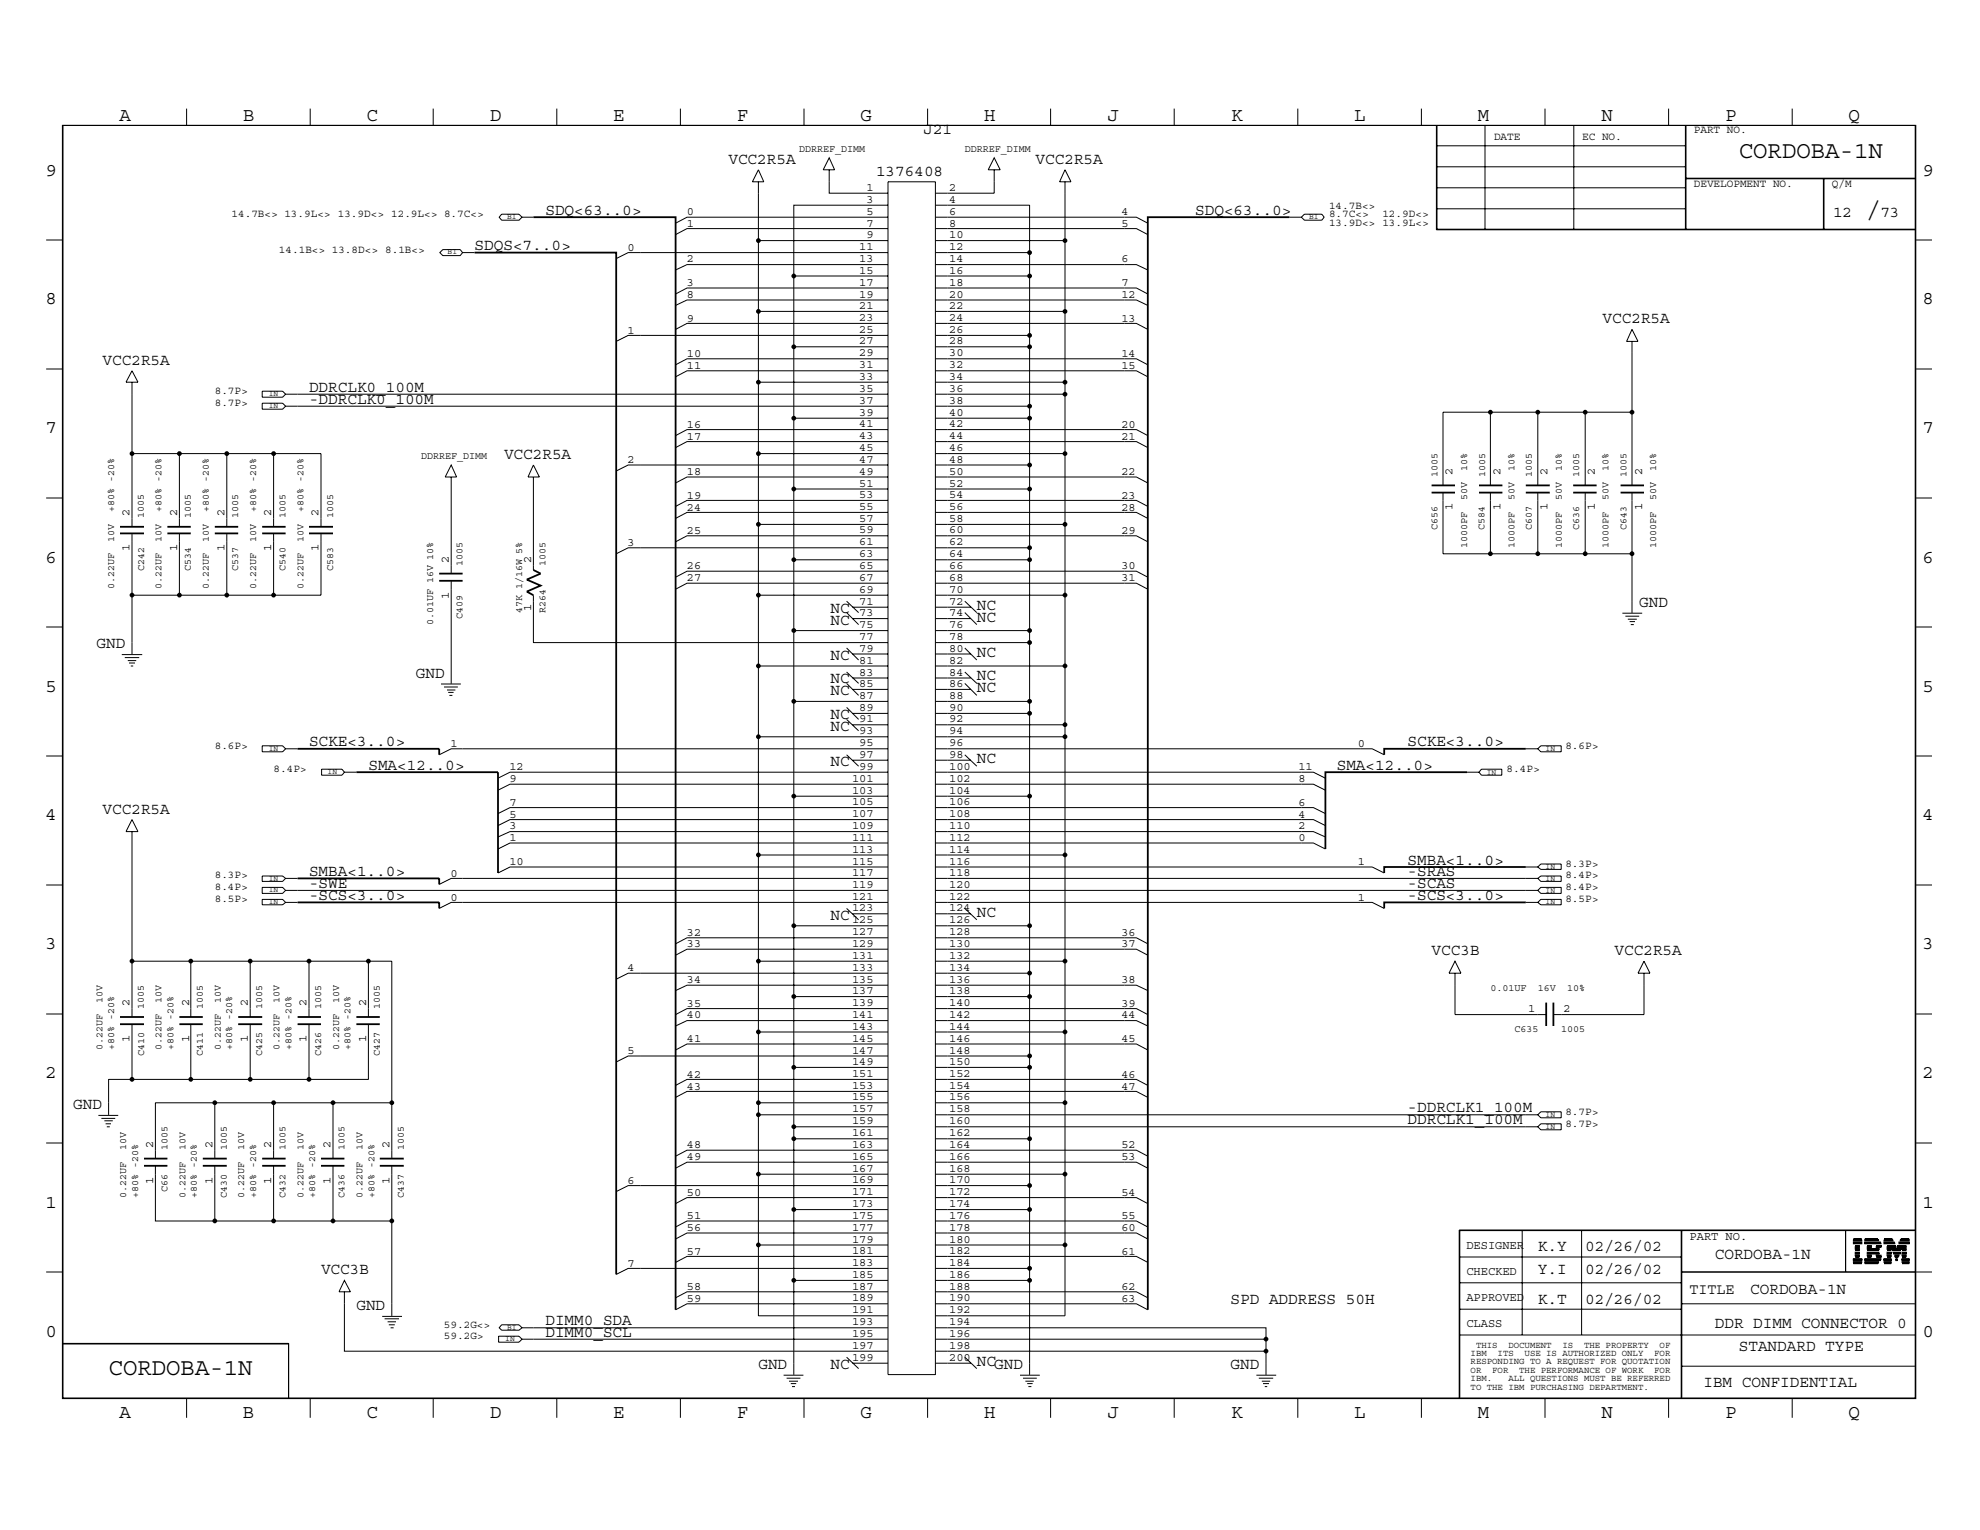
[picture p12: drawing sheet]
<svg xmlns="http://www.w3.org/2000/svg" width="279mm" height="216mm" viewBox="0 0 279 216" stroke-linecap="round" stroke-linejoin="round" font-family="sans-serif">
<g fill="none" stroke="#000" stroke-width=".25">
<path d="M67 35.6h20v144.2M75.3 30.6h20v154.2M181.9 30.6h-19.9v154.2M16.9 75.3h3.4M16.9 74.3h3.4M23.6 75.3h3.3M23.6 74.3h3.3M30.3 75.3h3.3M30.3 74.3h3.3M37 75.3h3.3M37 74.3h3.3M43.6 75.3h3.4"/>
<path d="M43.6 74.3h3.4M202 69.5h3.3M202 68.5h3.3M208.7 69.5h3.3M208.7 68.5h3.3M215.3 69.5h3.4M215.3 68.5h3.4M222 69.5h3.3M222 68.5h3.3M228.7 69.5h3.3M228.7 68.5h3.3M62 82h3.3"/>
<path d="M62 80.9h3.3M75.3 80.4l1 .5-2 .9 2 .8-2 .9 1 .5M42 105.7h20v.8M50.3 109h20v14.2M207 109h-20v10.8M215.3 105.7h-20v.8M42 124h20v.8M42 127.3h20v.9M215.3 122.3h-20v.9M215.3 127.3h-20v.9M16.9 144.5h3.4M16.9 143.5h3.4"/>
<path d="M25.3 144.5h3.3M25.3 143.5h3.3M33.6 144.5h3.4M33.6 143.5h3.4M42 144.5h3.3M42 143.5h3.3M50.3 144.5h3.3M50.3 143.5h3.3M218.2 141.5v3.3M219.2 141.5v3.3M20.3 164.5h3.3M20.3 163.5h3.3"/>
<path d="M28.6 164.5h3.4M28.6 163.5h3.4M37 164.5h3.3M37 163.5h3.3M45.3 164.5h3.3M45.3 163.5h3.3M53.6 164.5h3.4M53.6 163.5h3.4"/>
</g>
<g fill="none" stroke="#000" stroke-width=".14">
<path d="M8.8 17.7h261.5v179.7h-261.5zM8.9 17.7h261.4v179.6h-261.4zM26.3 15.3v2.4M43.8 15.3v2.4M61.1 15.3v2.4M78.6 15.3v2.4M96 15.3v2.4M113.5 15.3v2.4M130.9 15.3v2.4M148.3 15.3v2.4M165.7 15.3v2.4M183.1 15.3v2.4"/>
<path d="M200.6 15.3v2.4M202.7 17.7v14.7h67.6M202.8 17.7v14.7M209.5 17.7v14.7M218 15.3v2.4M222.1 17.7v14.7M235.5 15.3v2.4M237.8 17.7v14.7M237.9 17.7v14.7M252.9 15.3v2.4M6.5 33.9h2.3M62.5 35.2h2.4l.4 .4-.4 .5h-2.4l-.4-.5z"/>
<path d="M65.3 35.6h1.7M70.8 30.2h2.4l.5 .4-.5 .5h-2.4l-.4-.5zM73.7 30.6h1.6M107 24l.8 1.7h-1.6zM107 34h18.3M107 25.7v48.3M112 38.9h13.3M117 22.3l.8 1.7h-1.6zM117 24v3.3h8.3M125.3 35.6h-36.7l-1.6 .9M125.3 37.3h-28.4l-1.6 .8M125.3 30.6h-28.4l-1.6 .9"/>
<path d="M125.3 32.3h-28.4l-1.6 .8M125.3 29h-13.3v19.9M125.3 25.7h6.7v168.3h-6.7zM132 32.3h28.4l1.6 .8M132 30.6h28.4l1.6 .9M132 37.3h28.4l1.6 .8M132 29h13.3v165M132 34h18.3M132 35.6h13.3M132 38.9h13.3M140.3 22.3l.8 1.7h-1.7zM140.3 24v3.3h-8.3"/>
<path d="M150.3 24l.8 1.7h-1.6zM150.3 25.7v160h-18.3M181.9 30.6h1.7M183.6 30.6l.5-.4h2.4l.4 .4-.4 .5h-2.4zM202.7 32.3h67.6M202.7 26.5h35.1M202.7 23.5h35.1M202.7 20.6h35.1M202.8 29.5h35M237.8 25.2h32.5M237.8 25.1h32.5M257.3 25.2v7.2"/>
<path d="M257.4 25.2v7.2M270.3 33.9h2.3M6.5 52.1h2.3M18.6 53.9v20.4M18.6 52.3l.9 1.6h-1.7zM37 56.9h2.9l.4 .4-.4 .4h-2.9zM37 55.2h2.9l.4 .4-.4 .4h-2.9zM40.3 55.6h85M40.3 57.3h85M107 53.9h18.3M107 43.9h18.3M112 48.9v145.1"/>
<path d="M112 48.9h13.3M112 59h13.3M125.3 47.3h-36.7l-1.6 .9M125.3 52.3h-28.4l-1.6 .9M125.3 50.6h-28.4l-1.6 .9M125.3 45.6h-28.4l-1.6 .9M125.3 42.3h-28.4l-1.6 .8M125.3 40.6h-28.4l-1.6 .9M132 52.3h28.4l1.6 .9M132 50.6h28.4l1.6 .9M132 45.6h28.4l1.6 .9M132 40.6h28.4l1.6 .9"/>
<path d="M132 42.3h28.4l1.6 .8M132 53.9h18.3M132 43.9h18.3M132 47.3h13.3M132 48.9h13.3M132 55.6h18.3M132 57.3h13.3M132 59h13.3M210.3 58.2v10.3M217 58.2v10.3M223.7 58.2v10.3M230.3 46.5l.8 1.7h-1.6z"/>
<path d="M230.3 48.2v20.3M230.3 58.2h-26.7v10.3M270.3 52.1h2.3M6.5 70.3h2.3M18.6 75.3v8.7h6.7M18.6 64h26.7v10.3M25.3 64v10.3M25.3 75.3v8.7M32 64v10.3M32 75.3v8.7M38.6 64v10.3M38.6 75.3v8.7"/>
<path d="M45.3 75.3v8.7h-20M63.7 65.6l.7 1.7h-1.6zM63.7 67.3v13.6M75.3 65.6l.8 1.7h-1.6zM75.3 67.3v13.1M107 64h18.3M112 69h13.3M112 79h13.3M125.3 77.3h-36.7l-1.6 .8M125.3 65.6h-36.7l-1.6 .9M125.3 75.6h-28.4l-1.6 .9M125.3 72.3h-28.4l-1.6 .9"/>
<path d="M125.3 70.6h-28.4l-1.6 .9M125.3 60.6h-28.4l-1.6 .9M125.3 62.3h-28.4l-1.6 .9M125.3 67.3h-28.4l-1.6 .9M125.3 74h-18.3v10M132 67.3h28.4l1.6 .9M132 62.3h28.4l1.6 .9M132 70.6h28.4l1.6 .9M132 72.3h28.4l1.6 .9M132 75.6h28.4l1.6 .9M132 60.6h28.4l1.6 .9M132 64h18.3"/>
<path d="M132 65.6h13.3M132 69h13.3M132 74h18.3M132 77.3h13.3M132 79h13.3M203.6 69.5v8.6h26.7M210.3 69.5v8.6M217 69.5v8.6M223.7 69.5v8.6M230.3 69.5v16.9M270.3 70.3h2.3M6.5 88.5h2.3"/>
<path d="M17.2 92.4h2.9M17.6 92.8h2M18 93.2h1.2M18.2 93.6h.8M18.5 94h.3M18.6 84v8.3M62.2 96.5h2.8M62.7 96.9h1.9M63.1 97.4h1.2M63.2 97.7h.8M63.4 98.1h.4M63.7 82v14.4"/>
<path d="M75.3 84v6.7h50M107 94h18.3M107 84h18.3M107 84v101.7h18.3M112 89h13.3M112 99h13.3M119.5 99.8l1.7 1.7M119.5 91.4l1.7 1.7M119.5 84.8l1.7 1.6M119.5 94.8l1.7 1.6M119.5 96.4l1.7 1.7M119.5 86.4l1.7 1.7"/>
<path d="M120.3 85.7h5M120.3 87.3h5M120.3 92.3h5M120.3 95.7h5M120.3 97.3h5M125.3 82.3h-28.4l-1.6 .8M125.3 80.6h-28.4l-1.6 .8M132 82.3h28.4l1.6 .8M132 80.6h28.4l1.6 .8M132 94h18.3M132 84h18.3M132 85.7h5"/>
<path d="M132 87.3h5M132 89h13.3M132 90.7h13.3M132 92.3h5M132 95.7h5M132 97.3h5M132 99h13.3M136.1 91.4l1.7 1.7M136.1 94.8l1.7 1.6M136.1 84.8l1.7 1.6M136.1 96.4l1.7 1.7M136.1 86.4l1.7 1.7"/>
<path d="M228.9 86.5h2.8M229.4 87h1.9M229.7 87.4h1.3M230 87.7h.7M230.1 88.1h.4M270.3 88.5h2.3M6.5 106.7h2.3M18.6 115.7l.9 1.6h-1.7zM18.6 117.3v26.2M37 105.2h2.9l.4 .5-.4 .4h-2.9zM40.3 105.7h1.7M45.4 108.5h2.9l.3 .5-.3 .4h-2.9z"/>
<path d="M48.6 109h1.7M107 104h18.3M112 112.4h13.3M119.5 101.5l1.7 1.6M119.5 106.5l1.7 1.6M120.3 100.7h5M120.3 102.3h5M120.3 107.3h5M125.3 115.7h-53.3l-1.7 .8M125.3 117.3h-53.3l-1.7 .8M125.3 119h-53.3l-1.7 .8M125.3 114h-53.3l-1.7 .8"/>
<path d="M125.3 109h-53.3l-1.7 .8M125.3 110.7h-53.3l-1.7 .8M125.3 105.7h-61.6l-1.7 .8M132 109h53.3l1.7 .8M132 110.7h53.3l1.7 .8M132 115.7h53.3l1.7 .8M132 114h53.3l1.7 .8M132 117.3h53.3l1.7 .8M132 119h53.3l1.7 .8M132 105.7h61.6l1.7 .8M132 100.7h13.3M132 102.3h18.3"/>
<path d="M132 104h18.3M132 107.3h5M132 112.4h13.3M136.1 106.5l1.7 1.6M207 109h1.7M209 108.5h2.9v.9h-2.9l-.3-.4zM215.3 105.7h1.7M217 105.7l.4-.5h2.9v.9h-2.9zM270.3 106.7h2.3M6.5 124.9h2.3M18.6 135.6h36.7v27.9M26.9 135.6v7.9"/>
<path d="M35.3 135.6v7.9M37 126.9h2.9l.4 .4-.4 .4h-2.9zM37 123.6h2.9l.4 .4-.4 .4h-2.9zM37 125.2h2.9l.4 .4-.4 .5h-2.9zM40.3 124h1.7M40.3 125.6h85M40.3 127.3h1.7M43.6 135.6v7.9M52 135.6v7.9M107 120.6h18.3M107 135.6h18.3M112 130.6h13.3"/>
<path d="M119.5 128.2l1.7 1.6M120.3 128.9h5M125.3 137.3h-36.7l-1.6 .9M125.3 139h-28.4l-1.6 .8M125.3 132.3h-28.4l-1.6 .9M125.3 133.9h-28.4l-1.6 .9M125.3 122.3h-53.3l-1.7 .9M125.3 127.3h-61.6l-1.7 .9M125.3 124h-61.6l-1.7 .8M132 133.9h28.4l1.6 .9M132 132.3h28.4l1.6 .9M132 139h28.4l1.6 .8"/>
<path d="M132 127.3h61.6l1.7 .9M132 122.3h61.6l1.7 .9M132 137.3h13.3M132 120.6h18.3M132 124h85M132 125.6h85M132 128.9h5M132 130.6h13.3M132 135.6h18.3M136.1 128.2l1.7 1.6M205.3 135.6l.9 1.7h-1.7zM205.3 137.3v5.9h12.9"/>
<path d="M215.3 122.3h1.7M215.3 127.3h1.7M217 127.3l.4-.4h2.9v.8h-2.9zM217 124l.4-.4h2.9v.8h-2.9zM217 125.6l.4-.4h2.9v.9h-2.9zM217 122.3l.4-.4h2.9v.8h-2.9zM232 137.3v5.9h-12.8M232 135.6l.8 1.7h-1.7zM270.3 124.9h2.3M6.5 143.1h2.3M13.9 157.4h2.8M14.3 157.8h2"/>
<path d="M14.7 158.2h1.2M14.9 158.6h.8M15.1 159h.4M18.6 144.5v7.8h-3.3v5M26.9 144.5v7.8M30.3 155.6v7.9M35.3 144.5v7.8M38.6 155.6v7.9M43.6 144.5v7.8M47 155.6v7.9M52 144.5v7.8h-33.4M55.3 155.6h-33.4v7.9"/>
<path d="M107 145.6h18.3M107 155.6h18.3M107 157.3h18.3M112 140.6h13.3M112 150.6h13.3M112 159h13.3M125.3 149h-36.7l-1.6 .9M125.3 154h-28.4l-1.6 .9M125.3 152.3h-28.4l-1.6 .9M125.3 147.3h-28.4l-1.6 .9M125.3 144h-28.4l-1.6 .8M125.3 142.3h-28.4l-1.6 .9"/>
<path d="M132 147.3h28.4l1.6 .9M132 152.3h28.4l1.6 .9M132 154h28.4l1.6 .9M132 142.3h28.4l1.6 .9M132 144h28.4l1.6 .8M132 140.6h13.3M132 145.6h18.3M132 149h13.3M132 150.6h13.3M132 155.6h18.3M132 157.3h85M132 159h85"/>
<path d="M217 159l.4-.4h2.9v.8h-2.9zM217.4 156.9h2.9v.8h-2.9l-.4-.4zM270.3 143.1h2.3M6.5 179.5h2.3M6.5 161.3h2.3M21.9 164.5v7.8h16.7M30.3 164.5v7.8M38.6 164.5v7.8M38.6 172.3h16.7M47 164.5v7.8M55.3 164.5v21.2M107 165.7h18.3"/>
<path d="M107 175.7h18.3M112 160.7h13.3M112 170.7h13.3M125.3 174h-28.4l-1.6 .8M125.3 172.3h-28.4l-1.6 .8M125.3 169h-28.4l-1.6 .8M125.3 164h-28.4l-1.6 .8M125.3 162.3h-28.4l-1.6 .9M125.3 179h-36.7l-1.6 .8M125.3 167.3h-36.7l-1.6 .8M125.3 177.3h-28.4l-1.6 .8M132 164h28.4l1.6 .8"/>
<path d="M132 169h28.4l1.6 .8M132 172.3h28.4l1.6 .8M132 174h28.4l1.6 .8M132 177.3h28.4l1.6 .8M132 162.3h28.4l1.6 .9M132 160.7h13.3M132 165.7h18.3M132 167.3h13.3M132 170.7h13.3M132 175.7h18.3M132 179h13.3M205.9 173.7h64.4"/>
<path d="M205.9 177.4h31.3M206 173.6v23.7M214.8 173.6v14.8M223.2 173.6v14.8M237.2 173.6v23.7M237.2 179.5h35.4M237.3 173.6v23.7M260.4 173.6v5.9M261.5 178.1h1.2h-1.2zM261.5 177.8h1.2v.1h-1.2zM261.5 177.7h1.2v.1h-1.2zM261.5 177.6h1.2v.1h-1.2z"/>
<path d="M261.5 175.4h1.2v.1h-1.2zM261.5 175.3h1.2h-1.2zM261.5 175h1.2v.1h-1.2zM261.5 178.3h1.2h-1.2M261.5 178.2h1.2h-1.2M261.5 175.4h1.2h-1.2M261.5 174.9h1.2h-1.2M261.5 174.8h1.2h-1.2M261.8 177.1h.6v.1h-.6zM261.8 176.9h.6v.1h-.6zM261.8 176.2h.6v.1h-.6zM261.8 175.9h.6v.1h-.6z"/>
<path d="M261.8 177.4h.6h-.6M261.8 177.3h.6h-.6M261.8 176.7h.6v.1h-.6h.6h-.6zM261.8 176.4h.6h-.6M261.8 175.9h.6h-.6M261.8 175.8h.6h-.6M263.1 178.1h2h-2zM263.1 175h2v.1h-2zM263.1 177.8h2.2v.1h-2.2zM263.1 177.7h2.2v.1h-2.2zM263.1 177.6h2.3v.1h-2.3zM263.1 175.4h2.3v.1h-2.3z"/>
<path d="M263.1 175.3h2.2h-2.2zM263.1 178.3h1.9h-1.9M263.1 178.2h2h-2M263.1 174.9h2h-2M263.1 174.8h1.9h-1.9M263.1 175.4h2.2h-2.2M263.5 176.9h1.7v.1h-1.7zM263.5 176.2h1.7v.1h-1.7zM263.5 177.1h.6v.1h-.6zM263.5 175.9h.6v.1h-.6zM263.5 176.7h1.6v.1h-1.6h1.7h-1.7zM263.5 176.4h1.6h-1.6"/>
<path d="M263.5 176.4h1.7h-1.7M263.5 177.4h.6h-.6M263.5 177.3h.6h-.6M263.5 175.9h.6h-.6M263.5 175.8h.6h-.6M264.8 177.1h.6v.1h-.6zM264.8 175.9h.6v.1h-.6zM264.8 177.4h.7h-.7M264.8 177.3h.7h-.7M264.8 175.9h.7h-.7M264.8 175.8h.7h-.7M265.9 178.1h1h-1z"/>
<path d="M265.9 177.8h1v.1h-1zM265.9 177.7h1v.1h-1zM265.9 177.6h1v.1h-1zM265.9 175.4h1.5v.1h-1.5zM265.9 175.3h1.4h-1.4zM265.9 175h1.2v.1h-1.2zM265.9 178.3h1h-1M265.9 178.2h1h-1M265.9 175.4h1.4h-1.4M265.9 174.9h1.1h-1.1M265.9 174.8h1.1h-1.1M266.3 177.1h.6v.1h-.6z"/>
<path d="M266.3 176.9h.6v.1h-.6zM266.3 176.2h.6v.1h-.6zM266.3 175.9h1.2v.1h-1.2zM266.3 177.4h.6h-.6M266.3 177.3h.6h-.6M266.3 176.7h.6v.1h-.6h.6h-.6zM266.3 176.4h.6h-.6M266.3 175.9h1.2h-1.2M266.3 175.8h1.2h-1.2M267 176.2h1.3v.1h-1.3zM267 176.4h1.2h-1.2M267.1 176.7h1v.1h-1h1h-1z"/>
<path d="M267.2 176.9h.9v.1h-.9zM267.4 177.1h.6v.1h-.6zM267.4 177.4h.5h-.5M267.4 177.3h.5h-.5M267.5 177.8h.2v.1h-.2zM267.5 177.7h.2v.1h-.2zM267.5 177.6h.2v.1h-.2zM267.7 175.9h1.3v.1h-1.3zM267.7 175.9h1.3h-1.3M267.7 175.8h1.3h-1.3M268 175.4h1.4v.1h-1.4zM268 175.3h1.4h-1.4z"/>
<path d="M268 175.4h1.4h-1.4M268.1 175h1.3v.1h-1.3zM268.1 174.9h1.3h-1.3M268.2 174.8h1.2h-1.2M268.4 178.1h1h-1zM268.4 177.8h1v.1h-1zM268.4 177.7h1v.1h-1zM268.4 177.6h1v.1h-1zM268.4 177.1h.6v.1h-.6zM268.4 176.9h.6v.1h-.6zM268.4 176.2h.6v.1h-.6zM268.4 178.3h1h-1"/>
<path d="M268.4 178.2h1h-1M268.4 177.4h.6h-.6M268.4 177.3h.6h-.6M268.4 176.7h.6v.1h-.6h.6h-.6zM268.4 176.4h.6h-.6M270.3 173.6h-64.4v23.7M270.3 161.3h2.3M8.8 189.6h31.9v7.7M8.8 189.7h31.9M26.3 197.3v2.8M43.8 197.3v2.8M48.6 180.7l.8 1.6h-1.6z"/>
<path d="M48.6 182.3v8.4h76.7M53.9 185.8h2.8M54.3 186.1h2M54.7 186.5h1.2M54.9 186.9h.8M55.1 187.4h.4M61.1 197.3v2.8M70.4 188.6h2.8l.5 .4-.5 .4h-2.8zM70.8 186.9h2.4l.5 .5-.5 .3h-2.4l-.4-.3zM73.7 187.4h51.6M73.7 189h51.6M78.6 197.3v2.8"/>
<path d="M96 197.3v2.8M110.6 194.1h2.8M111 194.5h1.9M111.3 194.9h1.3M111.6 195.2h.8M111.8 195.7h.4M112 180.7h13.3M113.5 197.3v2.8M119.5 191.5l1.7 1.6M120.3 192.4h5M125.3 182.3h-28.4l-1.6 .8M125.3 184h-28.4l-1.6 .8"/>
<path d="M130.9 197.3v2.8M132 184h28.4l1.6 .8M132 182.3h28.4l1.6 .8M132 187.4h46.6v3.3M132 190.7h46.6v3.3M132 180.7h13.3M132 189h46.6M132 192.4h5M136.1 191.5l1.7 1.6M143.9 194.1h2.8M144.4 194.5h1.9M144.7 194.9h1.2"/>
<path d="M144.9 195.2h.8M145.1 195.7h.4M148.3 197.3v2.8M165.7 197.3v2.8M177.3 194.1h2.8M177.6 194.5h2.1M178.1 194.9h1.1M178.2 195.2h.9M178.5 195.7h.3M183.1 197.3v2.8M200.6 197.3v2.8M205.9 188.4h64.4"/>
<path d="M205.9 184.7h31.3M205.9 181h31.3M218 197.3v2.8M235.5 197.3v2.8M237.2 184h33.1M237.2 192.8h33.1M252.9 197.3v2.8"/>
</g>
<g fill="#000">
<circle cx="107" cy="34" r=".34"/>
<circle cx="112" cy="38.9" r=".34"/>
<circle cx="145.3" cy="35.6" r=".34"/>
<circle cx="145.3" cy="38.9" r=".34"/>
<circle cx="150.3" cy="34" r=".34"/>
<circle cx="107" cy="53.9" r=".34"/>
<circle cx="107" cy="43.9" r=".34"/>
<circle cx="112" cy="59" r=".34"/>
<circle cx="112" cy="48.9" r=".34"/>
<circle cx="145.3" cy="57.3" r=".34"/>
<circle cx="145.3" cy="47.3" r=".34"/>
<circle cx="145.3" cy="48.9" r=".34"/>
<circle cx="145.3" cy="59" r=".34"/>
<circle cx="150.3" cy="55.6" r=".34"/>
<circle cx="150.3" cy="43.9" r=".34"/>
<circle cx="150.3" cy="53.9" r=".34"/>
<circle cx="210.3" cy="58.2" r=".34"/>
<circle cx="217" cy="58.2" r=".34"/>
<circle cx="223.7" cy="58.2" r=".34"/>
<circle cx="230.3" cy="58.2" r=".34"/>
<circle cx="18.6" cy="64" r=".34"/>
<circle cx="25.3" cy="64" r=".34"/>
<circle cx="32" cy="64" r=".34"/>
<circle cx="38.6" cy="64" r=".34"/>
<circle cx="107" cy="74" r=".34"/>
<circle cx="107" cy="64" r=".34"/>
<circle cx="112" cy="79" r=".34"/>
<circle cx="112" cy="69" r=".34"/>
<circle cx="145.3" cy="69" r=".34"/>
<circle cx="145.3" cy="77.3" r=".34"/>
<circle cx="145.3" cy="79" r=".34"/>
<circle cx="145.3" cy="65.6" r=".34"/>
<circle cx="150.3" cy="74" r=".34"/>
<circle cx="150.3" cy="64" r=".34"/>
<circle cx="210.3" cy="78.1" r=".34"/>
<circle cx="217" cy="78.1" r=".34"/>
<circle cx="223.7" cy="78.1" r=".34"/>
<circle cx="230.3" cy="78.1" r=".34"/>
<circle cx="18.6" cy="84" r=".34"/>
<circle cx="25.3" cy="84" r=".34"/>
<circle cx="32" cy="84" r=".34"/>
<circle cx="38.6" cy="84" r=".34"/>
<circle cx="107" cy="94" r=".34"/>
<circle cx="107" cy="84" r=".34"/>
<circle cx="112" cy="89" r=".34"/>
<circle cx="112" cy="99" r=".34"/>
<circle cx="145.3" cy="99" r=".34"/>
<circle cx="145.3" cy="90.7" r=".34"/>
<circle cx="145.3" cy="89" r=".34"/>
<circle cx="150.3" cy="94" r=".34"/>
<circle cx="150.3" cy="84" r=".34"/>
<circle cx="107" cy="104" r=".34"/>
<circle cx="112" cy="112.3" r=".34"/>
<circle cx="145.3" cy="112.3" r=".34"/>
<circle cx="145.3" cy="100.7" r=".34"/>
<circle cx="150.3" cy="104" r=".34"/>
<circle cx="150.3" cy="102.3" r=".34"/>
<circle cx="18.6" cy="135.6" r=".34"/>
<circle cx="26.9" cy="135.6" r=".34"/>
<circle cx="35.3" cy="135.6" r=".34"/>
<circle cx="43.6" cy="135.6" r=".34"/>
<circle cx="52" cy="135.6" r=".34"/>
<circle cx="107" cy="135.6" r=".34"/>
<circle cx="107" cy="120.6" r=".34"/>
<circle cx="112" cy="130.6" r=".34"/>
<circle cx="145.3" cy="130.6" r=".34"/>
<circle cx="145.3" cy="137.3" r=".34"/>
<circle cx="150.3" cy="120.6" r=".34"/>
<circle cx="150.3" cy="135.6" r=".34"/>
<circle cx="18.6" cy="152.3" r=".34"/>
<circle cx="26.9" cy="152.3" r=".34"/>
<circle cx="30.3" cy="155.6" r=".34"/>
<circle cx="35.3" cy="152.3" r=".34"/>
<circle cx="38.6" cy="155.6" r=".34"/>
<circle cx="43.6" cy="152.3" r=".34"/>
<circle cx="47" cy="155.6" r=".34"/>
<circle cx="55.3" cy="155.6" r=".34"/>
<circle cx="107" cy="155.6" r=".34"/>
<circle cx="107" cy="157.3" r=".34"/>
<circle cx="107" cy="145.6" r=".34"/>
<circle cx="112" cy="140.6" r=".34"/>
<circle cx="112" cy="150.6" r=".34"/>
<circle cx="112" cy="159" r=".34"/>
<circle cx="145.3" cy="149" r=".34"/>
<circle cx="145.3" cy="140.6" r=".34"/>
<circle cx="145.3" cy="150.6" r=".34"/>
<circle cx="150.3" cy="145.6" r=".34"/>
<circle cx="150.3" cy="155.6" r=".34"/>
<circle cx="30.3" cy="172.3" r=".34"/>
<circle cx="38.6" cy="172.3" r=".34"/>
<circle cx="47" cy="172.3" r=".34"/>
<circle cx="55.3" cy="172.3" r=".34"/>
<circle cx="107" cy="175.7" r=".34"/>
<circle cx="107" cy="165.7" r=".34"/>
<circle cx="112" cy="160.7" r=".34"/>
<circle cx="112" cy="170.7" r=".34"/>
<circle cx="145.3" cy="167.3" r=".34"/>
<circle cx="145.3" cy="170.7" r=".34"/>
<circle cx="145.3" cy="179" r=".34"/>
<circle cx="145.3" cy="160.7" r=".34"/>
<circle cx="150.3" cy="165.7" r=".34"/>
<circle cx="150.3" cy="175.7" r=".34"/>
<circle cx="112" cy="180.7" r=".34"/>
<circle cx="145.3" cy="180.7" r=".34"/>
<circle cx="178.6" cy="189" r=".34"/>
<circle cx="178.6" cy="190.7" r=".34"/>
</g>
<g font-size="3.4">
<text x="245.4" y="22.3">CORDOBA-1N</text>
<text x="263.4" y="30.6">/</text>
<text x="15.3" y="194">CORDOBA-1N</text>
</g>
<g font-size="2.7">
<text x="16.8" y="17">A</text>
<text x="34.3" y="17">B</text>
<text x="51.7" y="17">C</text>
<text x="69.2" y="17">D</text>
<text x="86.5" y="17">E</text>
<text x="104" y="17">F</text>
<text x="121.4" y="17">G</text>
<text x="138.9" y="17">H</text>
<text x="156.3" y="17">J</text>
<text x="173.7" y="17">K</text>
<text x="191.1" y="17">L</text>
<text x="208.5" y="17">M</text>
<text x="226" y="17">N</text>
<text x="243.4" y="17">P</text>
<text x="260.9" y="17">Q</text>
<text x="6.4" y="24.8">9</text>
<text x="271.3" y="24.8">9</text>
<text x="6.4" y="42.9">8</text>
<text x="271.3" y="42.9">8</text>
<text x="6.4" y="61.1">7</text>
<text x="271.3" y="61.1">7</text>
<text x="6.4" y="79.4">6</text>
<text x="271.3" y="79.4">6</text>
<text x="6.4" y="97.6">5</text>
<text x="271.3" y="97.6">5</text>
<text x="6.4" y="115.7">4</text>
<text x="271.3" y="115.7">4</text>
<text x="6.4" y="133.9">3</text>
<text x="271.3" y="133.9">3</text>
<text x="6.4" y="152.1">2</text>
<text x="271.3" y="152.1">2</text>
<text x="6.4" y="170.4">1</text>
<text x="271.3" y="170.4">1</text>
<text x="6.4" y="188.6">0</text>
<text x="271.3" y="188.6">0</text>
<text x="16.8" y="200.1">A</text>
<text x="34.3" y="200.1">B</text>
<text x="51.7" y="200.1">C</text>
<text x="69.2" y="200.1">D</text>
<text x="86.5" y="200.1">E</text>
<text x="104" y="200.1">F</text>
<text x="121.4" y="200.1">G</text>
<text x="138.9" y="200.1">H</text>
<text x="156.3" y="200.1">J</text>
<text x="173.7" y="200.1">K</text>
<text x="191.1" y="200.1">L</text>
<text x="208.5" y="200.1">M</text>
<text x="226" y="200.1">N</text>
<text x="243.4" y="200.1">P</text>
<text x="260.9" y="200.1">Q</text>
</g>
<g font-size="2.3">
<text x="102.8" y="23.1">VCC2R5A</text>
<text x="130.3" y="19">J21</text>
<text x="146.1" y="23.1">VCC2R5A</text>
<text x="123.6" y="24.8">1376408</text>
<text x="67" y="35.3">SDQS&lt;7..0&gt;</text>
<text x="77" y="30.3">SDQ&lt;63..0&gt;</text>
<text x="168.7" y="30.3">SDQ&lt;63..0&gt;</text>
<text x="258.7" y="30.6">12</text>
<text x="265.3" y="30.6">73</text>
<text x="226.1" y="45.6">VCC2R5A</text>
<text x="14.5" y="51.5">VCC2R5A</text>
<text x="43.6" y="55.3">DDRCLK0_100M</text>
<text x="43.6" y="57">-DDRCLK0_100M</text>
<text x="71.1" y="64.8">VCC2R5A</text>
<text x="117.2" y="86.4">NC</text>
<text x="117.2" y="88.1">NC</text>
<text x="137.8" y="86">NC</text>
<text x="137.8" y="87.7">NC</text>
<text x="231.3" y="85.7">GND</text>
<text x="13.6" y="91.4">GND</text>
<text x="58.7" y="95.7">GND</text>
<text x="117.2" y="93.1">NC</text>
<text x="137.8" y="92.7">NC</text>
<text x="117.2" y="101.4">NC</text>
<text x="117.2" y="96.4">NC</text>
<text x="117.2" y="98.1">NC</text>
<text x="137.8" y="96">NC</text>
<text x="137.8" y="97.7">NC</text>
<text x="43.6" y="105.3">SCKE&lt;3..0&gt;</text>
<text x="117.2" y="103.1">NC</text>
<text x="137.8" y="107.7">NC</text>
<text x="198.6" y="105.3">SCKE&lt;3..0&gt;</text>
<text x="52" y="108.6">SMA&lt;12..0&gt;</text>
<text x="117.2" y="108.1">NC</text>
<text x="188.6" y="108.6">SMA&lt;12..0&gt;</text>
<text x="14.5" y="114.8">VCC2R5A</text>
<text x="43.6" y="125.3">-SWE</text>
<text x="43.6" y="123.6">SMBA&lt;1..0&gt;</text>
<text x="198.6" y="122">SMBA&lt;1..0&gt;</text>
<text x="198.6" y="123.6">-SRAS</text>
<text x="198.6" y="125.3">-SCAS</text>
<text x="43.6" y="127">-SCS&lt;3..0&gt;</text>
<text x="117.2" y="129.8">NC</text>
<text x="137.8" y="129.4">NC</text>
<text x="198.6" y="127">-SCS&lt;3..0&gt;</text>
<text x="202" y="134.8">VCC3B</text>
<text x="227.8" y="134.8">VCC2R5A</text>
<text x="10.3" y="156.5">GND</text>
<text x="198.6" y="158.7">DDRCLK1_100M</text>
<text x="198.6" y="157">-DDRCLK1_100M</text>
<text x="45.3" y="179.8">VCC3B</text>
<text x="217" y="176.5">K.Y</text>
<text x="217" y="179.8">Y.I</text>
<text x="223.7" y="176.5">02/26/02</text>
<text x="223.7" y="179.8">02/26/02</text>
<text x="242" y="177.6">CORDOBA-1N</text>
<text x="50.3" y="184.8">GND</text>
<text x="173.7" y="184">SPD ADDRESS 50H</text>
<text x="217" y="184">K.T</text>
<text x="223.7" y="184">02/26/02</text>
<text x="247" y="182.6">CORDOBA-1N</text>
<text x="77" y="187">DIMM0_SDA</text>
<text x="77" y="188.6">DIMM0_SCL</text>
<text x="242" y="187.4">DDR DIMM CONNECTOR 0</text>
<text x="245.4" y="190.7">STANDARD TYPE</text>
<text x="107" y="193.1">GND</text>
<text x="117.2" y="193.1">NC</text>
<text x="137.8" y="192.7">NCGND</text>
<text x="173.7" y="193.1">GND</text>
<text x="240.4" y="195.7">IBM CONFIDENTIAL</text>
</g>
<text font-size="2.1" x="238.4" y="182.5">TITLE</text>
<g font-size="1.7">
<text x="122.3" y="28.6">3</text>
<text x="122.3" y="26.9">1</text>
<text x="133.9" y="26.9">2</text>
<text x="133.9" y="28.6">4</text>
<text x="88.6" y="35.4">0</text>
<text x="96.9" y="32">1</text>
<text x="96.9" y="30.4">0</text>
<text x="121.2" y="35.3">11</text>
<text x="122.3" y="33.6">9</text>
<text x="122.3" y="32">7</text>
<text x="122.3" y="30.3">5</text>
<text x="133.9" y="35.3">12</text>
<text x="133.9" y="33.6">10</text>
<text x="133.9" y="32">8</text>
<text x="133.9" y="30.3">6</text>
<text x="158.2" y="30.4">4</text>
<text x="158.2" y="32">5</text>
<text x="96.9" y="37">2</text>
<text x="96.9" y="40.4">3</text>
<text x="96.9" y="42">8</text>
<text x="121.2" y="42">19</text>
<text x="121.2" y="40.3">17</text>
<text x="121.2" y="38.6">15</text>
<text x="121.2" y="37">13</text>
<text x="133.9" y="42">20</text>
<text x="133.9" y="40.3">18</text>
<text x="133.9" y="38.6">16</text>
<text x="133.9" y="37">14</text>
<text x="158.2" y="42">12</text>
<text x="158.2" y="40.4">7</text>
<text x="158.2" y="37">6</text>
<text x="88.6" y="47.1">1</text>
<text x="96.9" y="45.4">9</text>
<text x="121.2" y="47">25</text>
<text x="121.2" y="45.3">23</text>
<text x="121.2" y="43.6">21</text>
<text x="133.9" y="47">26</text>
<text x="133.9" y="45.3">24</text>
<text x="133.9" y="43.6">22</text>
<text x="158.2" y="45.4">13</text>
<text x="96.9" y="50.4">10</text>
<text x="96.9" y="52.1">11</text>
<text x="121.2" y="53.7">33</text>
<text x="121.2" y="52">31</text>
<text x="121.2" y="50.3">29</text>
<text x="121.2" y="48.6">27</text>
<text x="133.9" y="53.7">34</text>
<text x="133.9" y="52">32</text>
<text x="133.9" y="50.3">30</text>
<text x="133.9" y="48.6">28</text>
<text x="158.2" y="50.4">14</text>
<text x="158.2" y="52.1">15</text>
<text x="121.2" y="58.7">39</text>
<text x="121.2" y="57">37</text>
<text x="121.2" y="55.3">35</text>
<text x="133.9" y="58.7">40</text>
<text x="133.9" y="57">38</text>
<text x="133.9" y="55.3">36</text>
<text x="88.6" y="65.4">2</text>
<text x="96.9" y="62.1">17</text>
<text x="96.9" y="60.4">16</text>
<text x="121.2" y="60.3">41</text>
<text x="121.2" y="65.3">47</text>
<text x="121.2" y="63.7">45</text>
<text x="121.2" y="62">43</text>
<text x="133.9" y="62">44</text>
<text x="133.9" y="60.3">42</text>
<text x="133.9" y="65.3">48</text>
<text x="133.9" y="63.7">46</text>
<text x="158.2" y="60.4">20</text>
<text x="158.2" y="62.1">21</text>
<text x="96.9" y="67.1">18</text>
<text x="96.9" y="70.4">19</text>
<text x="121.2" y="72">55</text>
<text x="121.2" y="70.3">53</text>
<text x="121.2" y="68.7">51</text>
<text x="121.2" y="67">49</text>
<text x="133.9" y="72">56</text>
<text x="133.9" y="70.3">54</text>
<text x="133.9" y="68.7">52</text>
<text x="133.9" y="67">50</text>
<text x="158.2" y="70.4">23</text>
<text x="158.2" y="67.1">22</text>
<text x="205" y="72" transform="rotate(-90 205 72)">1</text>
<text x="205" y="67" transform="rotate(-90 205 67)">2</text>
<text x="211.8" y="72" transform="rotate(-90 211.8 72)">1</text>
<text x="211.8" y="67" transform="rotate(-90 211.8 67)">2</text>
<text x="218.4" y="72" transform="rotate(-90 218.4 72)">1</text>
<text x="218.4" y="67" transform="rotate(-90 218.4 67)">2</text>
<text x="225" y="72" transform="rotate(-90 225 72)">1</text>
<text x="225" y="67" transform="rotate(-90 225 67)">2</text>
<text x="231.7" y="72" transform="rotate(-90 231.7 72)">1</text>
<text x="231.7" y="67" transform="rotate(-90 231.7 67)">2</text>
<text x="18.3" y="77.8" transform="rotate(-90 18.3 77.8)">1</text>
<text x="18.3" y="72.8" transform="rotate(-90 18.3 72.8)">2</text>
<text x="25" y="77.8" transform="rotate(-90 25 77.8)">1</text>
<text x="25" y="72.8" transform="rotate(-90 25 72.8)">2</text>
<text x="31.7" y="77.8" transform="rotate(-90 31.7 77.8)">1</text>
<text x="31.7" y="72.8" transform="rotate(-90 31.7 72.8)">2</text>
<text x="38.3" y="77.8" transform="rotate(-90 38.3 77.8)">1</text>
<text x="38.3" y="72.8" transform="rotate(-90 38.3 72.8)">2</text>
<text x="45" y="77.8" transform="rotate(-90 45 77.8)">1</text>
<text x="45" y="72.8" transform="rotate(-90 45 72.8)">2</text>
<text x="88.6" y="77">3</text>
<text x="96.9" y="72.1">24</text>
<text x="96.9" y="75.4">25</text>
<text x="121.2" y="77">61</text>
<text x="121.2" y="75.3">59</text>
<text x="121.2" y="73.7">57</text>
<text x="133.9" y="77">62</text>
<text x="133.9" y="75.3">60</text>
<text x="133.9" y="73.7">58</text>
<text x="158.2" y="75.4">29</text>
<text x="158.2" y="72.1">28</text>
<text x="63.3" y="79.5" transform="rotate(-90 63.3 79.5)">2</text>
<text x="74.9" y="79.5" transform="rotate(-90 74.9 79.5)">2</text>
<text x="96.9" y="80.3">26</text>
<text x="96.9" y="82">27</text>
<text x="121.2" y="83.6">69</text>
<text x="121.2" y="82">67</text>
<text x="121.2" y="80.3">65</text>
<text x="121.2" y="78.7">63</text>
<text x="133.9" y="83.6">70</text>
<text x="133.9" y="82">68</text>
<text x="133.9" y="80.3">66</text>
<text x="133.9" y="78.7">64</text>
<text x="158.2" y="80.3">30</text>
<text x="158.2" y="82">31</text>
<text x="63.3" y="84.5" transform="rotate(-90 63.3 84.5)">1</text>
<text x="74.9" y="86.2" transform="rotate(-90 74.9 86.2)">1</text>
<text x="121.2" y="88.6">75</text>
<text x="121.2" y="87">73</text>
<text x="121.2" y="85.3">71</text>
<text x="133.9" y="88.6">76</text>
<text x="133.9" y="87">74</text>
<text x="133.9" y="85.3">72</text>
<text x="121.2" y="95.3">83</text>
<text x="121.2" y="93.6">81</text>
<text x="121.2" y="91.9">79</text>
<text x="121.2" y="90.3">77</text>
<text x="133.9" y="95.3">84</text>
<text x="133.9" y="93.6">82</text>
<text x="133.9" y="91.9">80</text>
<text x="133.9" y="90.3">78</text>
<text x="121.2" y="101.9">91</text>
<text x="121.2" y="100.3">89</text>
<text x="121.2" y="98.6">87</text>
<text x="121.2" y="96.9">85</text>
<text x="133.9" y="101.9">92</text>
<text x="133.9" y="100.3">90</text>
<text x="133.9" y="98.6">88</text>
<text x="133.9" y="96.9">86</text>
<text x="63.6" y="105.4">1</text>
<text x="121.2" y="107">97</text>
<text x="121.2" y="105.3">95</text>
<text x="121.2" y="103.6">93</text>
<text x="133.9" y="107">98</text>
<text x="133.9" y="105.3">96</text>
<text x="133.9" y="103.6">94</text>
<text x="191.6" y="105.4">0</text>
<text x="71.9" y="110.4">9</text>
<text x="71.9" y="108.7">12</text>
<text x="71.9" y="113.7">7</text>
<text x="120.2" y="113.6">105</text>
<text x="120.2" y="112">103</text>
<text x="120.2" y="110.3">101</text>
<text x="121.2" y="108.6">99</text>
<text x="133.9" y="113.6">106</text>
<text x="133.9" y="112">104</text>
<text x="133.9" y="110.3">102</text>
<text x="133.9" y="108.6">100</text>
<text x="183.2" y="113.7">6</text>
<text x="183.2" y="110.4">8</text>
<text x="183.2" y="108.7">11</text>
<text x="71.9" y="118.7">1</text>
<text x="71.9" y="117">3</text>
<text x="71.9" y="115.4">5</text>
<text x="120.2" y="118.6">111</text>
<text x="120.2" y="117">109</text>
<text x="120.2" y="115.3">107</text>
<text x="133.9" y="118.6">112</text>
<text x="133.9" y="117">110</text>
<text x="133.9" y="115.3">108</text>
<text x="183.2" y="118.7">0</text>
<text x="183.2" y="117">2</text>
<text x="183.2" y="115.4">4</text>
<text x="63.6" y="123.7">0</text>
<text x="71.9" y="122.1">10</text>
<text x="120.2" y="125.3">119</text>
<text x="120.2" y="123.6">117</text>
<text x="120.2" y="122">115</text>
<text x="120.2" y="120.3">113</text>
<text x="133.9" y="125.3">120</text>
<text x="133.9" y="123.6">118</text>
<text x="133.9" y="122">116</text>
<text x="133.9" y="120.3">114</text>
<text x="191.6" y="122.1">1</text>
<text x="63.6" y="127.1">0</text>
<text x="120.2" y="132">127</text>
<text x="120.2" y="130.3">125</text>
<text x="120.2" y="128.6">123</text>
<text x="120.2" y="127">121</text>
<text x="133.9" y="132">128</text>
<text x="133.9" y="130.3">126</text>
<text x="133.9" y="128.6">124</text>
<text x="133.9" y="127">122</text>
<text x="191.6" y="127.1">1</text>
<text x="88.6" y="137.1">4</text>
<text x="96.9" y="133.7">33</text>
<text x="96.9" y="132.1">32</text>
<text x="120.2" y="137">133</text>
<text x="120.2" y="135.3">131</text>
<text x="120.2" y="133.7">129</text>
<text x="133.9" y="137">134</text>
<text x="133.9" y="135.3">132</text>
<text x="133.9" y="133.7">130</text>
<text x="158.2" y="132.1">36</text>
<text x="158.2" y="133.7">37</text>
<text x="18.3" y="142" transform="rotate(-90 18.3 142)">2</text>
<text x="26.7" y="142" transform="rotate(-90 26.7 142)">2</text>
<text x="35" y="142" transform="rotate(-90 35 142)">2</text>
<text x="43.3" y="142" transform="rotate(-90 43.3 142)">2</text>
<text x="51.6" y="142" transform="rotate(-90 51.6 142)">2</text>
<text x="96.9" y="138.7">34</text>
<text x="96.9" y="142.1">35</text>
<text x="96.9" y="143.7">40</text>
<text x="120.2" y="143.7">141</text>
<text x="120.2" y="142">139</text>
<text x="120.2" y="140.3">137</text>
<text x="120.2" y="138.7">135</text>
<text x="133.9" y="143.7">142</text>
<text x="133.9" y="142">140</text>
<text x="133.9" y="140.3">138</text>
<text x="133.9" y="138.7">136</text>
<text x="158.2" y="143.7">44</text>
<text x="158.2" y="142.1">39</text>
<text x="158.2" y="138.7">38</text>
<text x="215.6" y="142.8">1</text>
<text x="220.6" y="142.8">2</text>
<text x="18.3" y="147" transform="rotate(-90 18.3 147)">1</text>
<text x="26.7" y="147" transform="rotate(-90 26.7 147)">1</text>
<text x="35" y="147" transform="rotate(-90 35 147)">1</text>
<text x="43.3" y="147" transform="rotate(-90 43.3 147)">1</text>
<text x="51.6" y="147" transform="rotate(-90 51.6 147)">1</text>
<text x="88.6" y="148.8">5</text>
<text x="96.9" y="147.1">41</text>
<text x="120.2" y="148.7">147</text>
<text x="120.2" y="147">145</text>
<text x="120.2" y="145.3">143</text>
<text x="133.9" y="148.7">148</text>
<text x="133.9" y="147">146</text>
<text x="133.9" y="145.3">144</text>
<text x="158.2" y="147.1">45</text>
<text x="96.9" y="152.1">42</text>
<text x="96.9" y="153.8">43</text>
<text x="120.2" y="155.3">155</text>
<text x="120.2" y="153.7">153</text>
<text x="120.2" y="152">151</text>
<text x="120.2" y="150.3">149</text>
<text x="133.9" y="155.3">156</text>
<text x="133.9" y="153.7">154</text>
<text x="133.9" y="152">152</text>
<text x="133.9" y="150.3">150</text>
<text x="158.2" y="153.8">47</text>
<text x="158.2" y="152.1">46</text>
<text x="21.6" y="162" transform="rotate(-90 21.6 162)">2</text>
<text x="30" y="162" transform="rotate(-90 30 162)">2</text>
<text x="38.3" y="162" transform="rotate(-90 38.3 162)">2</text>
<text x="46.7" y="162" transform="rotate(-90 46.7 162)">2</text>
<text x="54.9" y="162" transform="rotate(-90 54.9 162)">2</text>
<text x="120.2" y="162">163</text>
<text x="120.2" y="160.4">161</text>
<text x="120.2" y="158.7">159</text>
<text x="120.2" y="157">157</text>
<text x="133.9" y="162">164</text>
<text x="133.9" y="160.4">162</text>
<text x="133.9" y="158.7">160</text>
<text x="133.9" y="157">158</text>
<text x="21.6" y="167" transform="rotate(-90 21.6 167)">1</text>
<text x="30" y="167" transform="rotate(-90 30 167)">1</text>
<text x="38.3" y="167" transform="rotate(-90 38.3 167)">1</text>
<text x="46.7" y="167" transform="rotate(-90 46.7 167)">1</text>
<text x="54.9" y="167" transform="rotate(-90 54.9 167)">1</text>
<text x="88.6" y="167">6</text>
<text x="96.9" y="162.1">48</text>
<text x="96.9" y="163.7">49</text>
<text x="120.2" y="167">169</text>
<text x="120.2" y="165.4">167</text>
<text x="120.2" y="163.7">165</text>
<text x="133.9" y="167">170</text>
<text x="133.9" y="165.4">168</text>
<text x="133.9" y="163.7">166</text>
<text x="158.2" y="162.1">52</text>
<text x="158.2" y="163.7">53</text>
<text x="96.9" y="168.7">50</text>
<text x="96.9" y="172">51</text>
<text x="96.9" y="173.7">56</text>
<text x="120.2" y="173.7">177</text>
<text x="120.2" y="172">175</text>
<text x="120.2" y="170.3">173</text>
<text x="120.2" y="168.7">171</text>
<text x="133.9" y="173.7">178</text>
<text x="133.9" y="172">176</text>
<text x="133.9" y="170.3">174</text>
<text x="133.9" y="168.7">172</text>
<text x="158.2" y="173.7">60</text>
<text x="158.2" y="172">55</text>
<text x="158.2" y="168.7">54</text>
<text x="88.6" y="178.7">7</text>
<text x="96.9" y="177">57</text>
<text x="120.2" y="178.6">183</text>
<text x="120.2" y="177">181</text>
<text x="120.2" y="175.3">179</text>
<text x="133.9" y="178.6">184</text>
<text x="133.9" y="177">182</text>
<text x="133.9" y="175.3">180</text>
<text x="158.2" y="177">61</text>
<text x="206.9" y="176.2">DESIGNER</text>
<text x="206.9" y="179.9">CHECKED</text>
<text x="238.4" y="175">PART NO.</text>
<text x="96.9" y="183.7">59</text>
<text x="96.9" y="182">58</text>
<text x="120.2" y="185.3">191</text>
<text x="120.2" y="183.6">189</text>
<text x="120.2" y="182">187</text>
<text x="120.2" y="180.3">185</text>
<text x="133.9" y="185.3">192</text>
<text x="133.9" y="183.6">190</text>
<text x="133.9" y="182">188</text>
<text x="133.9" y="180.3">186</text>
<text x="158.2" y="182">62</text>
<text x="158.2" y="183.7">63</text>
<text x="206.9" y="183.6">APPROVED</text>
<text x="120.2" y="190.3">197</text>
<text x="120.2" y="188.6">195</text>
<text x="120.2" y="187">193</text>
<text x="133.9" y="190.3">198</text>
<text x="133.9" y="188.6">196</text>
<text x="133.9" y="187">194</text>
<text x="206.9" y="187.2">CLASS</text>
<text x="120.2" y="192">199</text>
<text x="133.9" y="192">200</text>
</g>
<g font-size="1.6">
<text x="210.8" y="19.8">DATE</text>
<text x="223.3" y="19.8">EC NO.</text>
<text x="239" y="18.8">PART NO.</text>
<text x="187.5" y="29.5">14.7B&lt;&gt;</text>
<text x="239" y="26.4">DEVELOPMENT NO.</text>
<text x="258.5" y="26.4">Q/M</text>
<text x="32.7" y="30.6">14.7B&lt;&gt; 13.9L&lt;&gt; 13.9D&lt;&gt; 12.9L&lt;&gt; 8.7C&lt;&gt;</text>
<text x="39.4" y="35.6">14.1B&lt;&gt; 13.8D&lt;&gt; 8.1B&lt;&gt;</text>
<text x="187.5" y="31.8">13.9D&lt;&gt; 13.9L&lt;&gt;</text>
<text x="187.5" y="30.6">8.7C&lt;&gt;</text>
<text x="195.1" y="30.6">12.9D&lt;&gt;</text>
<text x="30.3" y="55.6">8.7P&gt;</text>
<text x="30.3" y="57.3">8.7P&gt;</text>
<text x="30.3" y="105.7">8.6P&gt;</text>
<text x="220.9" y="105.7">8.6P&gt;</text>
<text x="38.6" y="109">8.4P&gt;</text>
<text x="212.6" y="109">8.4P&gt;</text>
<text x="30.3" y="125.6">8.4P&gt;</text>
<text x="30.3" y="124">8.3P&gt;</text>
<text x="220.9" y="122.3">8.3P&gt;</text>
<text x="220.9" y="124">8.4P&gt;</text>
<text x="220.9" y="125.6">8.4P&gt;</text>
<text x="30.3" y="127.3">8.5P&gt;</text>
<text x="220.9" y="127.3">8.5P&gt;</text>
<text x="220.9" y="159">8.7P&gt;</text>
<text x="220.9" y="157.3">8.7P&gt;</text>
<text x="62.7" y="187.4">59.2G&lt;&gt;</text>
<text x="62.7" y="189">59.2G&gt;</text>
</g>
<g font-size="1.4">
<text x="112.8" y="21.5">DDRREF_DIMM</text>
<text x="136.1" y="21.5">DDRREF_DIMM</text>
<text x="59.4" y="64.8">DDRREF_DIMM</text>
<text x="202.9" y="67.3" transform="rotate(-90 202.9 67.3)">1005</text>
<text x="207" y="70.6" transform="rotate(-90 207 70.6)">50V</text>
<text x="207" y="66.5" transform="rotate(-90 207 66.5)">10%</text>
<text x="209.6" y="67.3" transform="rotate(-90 209.6 67.3)">1005</text>
<text x="213.7" y="70.6" transform="rotate(-90 213.7 70.6)">50V</text>
<text x="213.7" y="66.5" transform="rotate(-90 213.7 66.5)">10%</text>
<text x="216.2" y="67.3" transform="rotate(-90 216.2 67.3)">1005</text>
<text x="220.4" y="70.6" transform="rotate(-90 220.4 70.6)">50V</text>
<text x="220.4" y="66.5" transform="rotate(-90 220.4 66.5)">10%</text>
<text x="222.8" y="67.3" transform="rotate(-90 222.8 67.3)">1005</text>
<text x="227" y="70.6" transform="rotate(-90 227 70.6)">50V</text>
<text x="227" y="66.5" transform="rotate(-90 227 66.5)">10%</text>
<text x="229.5" y="67.3" transform="rotate(-90 229.5 67.3)">1005</text>
<text x="233.7" y="70.6" transform="rotate(-90 233.7 70.6)">50V</text>
<text x="233.7" y="66.5" transform="rotate(-90 233.7 66.5)">10%</text>
<text x="16.1" y="76.5" transform="rotate(-90 16.1 76.5)">10V</text>
<text x="16.1" y="72.3" transform="rotate(-90 16.1 72.3)">+80% -20%</text>
<text x="20.3" y="73.2" transform="rotate(-90 20.3 73.2)">1005</text>
<text x="22.8" y="76.5" transform="rotate(-90 22.8 76.5)">10V</text>
<text x="22.8" y="72.3" transform="rotate(-90 22.8 72.3)">+80% -20%</text>
<text x="26.9" y="73.2" transform="rotate(-90 26.9 73.2)">1005</text>
<text x="29.5" y="76.5" transform="rotate(-90 29.5 76.5)">10V</text>
<text x="29.5" y="72.3" transform="rotate(-90 29.5 72.3)">+80% -20%</text>
<text x="33.6" y="73.2" transform="rotate(-90 33.6 73.2)">1005</text>
<text x="36.2" y="76.5" transform="rotate(-90 36.2 76.5)">10V</text>
<text x="36.2" y="72.3" transform="rotate(-90 36.2 72.3)">+80% -20%</text>
<text x="40.3" y="73.2" transform="rotate(-90 40.3 73.2)">1005</text>
<text x="42.8" y="76.5" transform="rotate(-90 42.8 76.5)">10V</text>
<text x="42.8" y="72.3" transform="rotate(-90 42.8 72.3)">+80% -20%</text>
<text x="47" y="73.2" transform="rotate(-90 47 73.2)">1005</text>
<text x="202.9" y="74.8" transform="rotate(-90 202.9 74.8)">C656</text>
<text x="207" y="77.3" transform="rotate(-90 207 77.3)">1000PF</text>
<text x="209.5" y="74.8" transform="rotate(-90 209.5 74.8)">C584</text>
<text x="213.7" y="77.3" transform="rotate(-90 213.7 77.3)">1000PF</text>
<text x="216.2" y="74.8" transform="rotate(-90 216.2 74.8)">C607</text>
<text x="220.4" y="77.3" transform="rotate(-90 220.4 77.3)">1000PF</text>
<text x="222.8" y="74.8" transform="rotate(-90 222.8 74.8)">C636</text>
<text x="227" y="77.3" transform="rotate(-90 227 77.3)">1000PF</text>
<text x="229.5" y="74.8" transform="rotate(-90 229.5 74.8)">C643</text>
<text x="233.7" y="77.3" transform="rotate(-90 233.7 77.3)">1000PF</text>
<text x="16.1" y="83.1" transform="rotate(-90 16.1 83.1)">0.22UF</text>
<text x="20.3" y="80.6" transform="rotate(-90 20.3 80.6)">C242</text>
<text x="22.8" y="83.1" transform="rotate(-90 22.8 83.1)">0.22UF</text>
<text x="26.9" y="80.6" transform="rotate(-90 26.9 80.6)">C534</text>
<text x="29.5" y="83.1" transform="rotate(-90 29.5 83.1)">0.22UF</text>
<text x="33.6" y="80.6" transform="rotate(-90 33.6 80.6)">C537</text>
<text x="36.2" y="83.1" transform="rotate(-90 36.2 83.1)">0.22UF</text>
<text x="40.3" y="80.6" transform="rotate(-90 40.3 80.6)">C540</text>
<text x="42.8" y="83.1" transform="rotate(-90 42.8 83.1)">0.22UF</text>
<text x="47" y="80.6" transform="rotate(-90 47 80.6)">C583</text>
<text x="65.3" y="79.8" transform="rotate(-90 65.3 79.8)">1005</text>
<text x="77" y="79.8" transform="rotate(-90 77 79.8)">1005</text>
<text x="61.1" y="88.1" transform="rotate(-90 61.1 88.1)">0.01UF 16V 10%</text>
<text x="65.3" y="87.3" transform="rotate(-90 65.3 87.3)">C409</text>
<text x="73.7" y="86.4" transform="rotate(-90 73.7 86.4)">47K 1/16W 5%</text>
<text x="77" y="86.4" transform="rotate(-90 77 86.4)">R264</text>
<text x="14.5" y="141.5" transform="rotate(-90 14.5 141.5)">10V</text>
<text x="20.3" y="142.3" transform="rotate(-90 20.3 142.3)">1005</text>
<text x="22.8" y="141.5" transform="rotate(-90 22.8 141.5)">10V</text>
<text x="28.6" y="142.3" transform="rotate(-90 28.6 142.3)">1005</text>
<text x="31.2" y="141.5" transform="rotate(-90 31.2 141.5)">10V</text>
<text x="37" y="142.3" transform="rotate(-90 37 142.3)">1005</text>
<text x="39.5" y="141.5" transform="rotate(-90 39.5 141.5)">10V</text>
<text x="45.3" y="142.3" transform="rotate(-90 45.3 142.3)">1005</text>
<text x="47.8" y="141.5" transform="rotate(-90 47.8 141.5)">10V</text>
<text x="53.6" y="142.3" transform="rotate(-90 53.6 142.3)">1005</text>
<text x="210.3" y="139.8">0.01UF</text>
<text x="217" y="139.8">16V</text>
<text x="221.1" y="139.8">10%</text>
<text x="14.5" y="148.2" transform="rotate(-90 14.5 148.2)">0.22UF</text>
<text x="16.1" y="148.2" transform="rotate(-90 16.1 148.2)">+80% -20%</text>
<text x="20.3" y="149" transform="rotate(-90 20.3 149)">C410</text>
<text x="22.8" y="148.2" transform="rotate(-90 22.8 148.2)">0.22UF</text>
<text x="24.5" y="148.2" transform="rotate(-90 24.5 148.2)">+80% -20%</text>
<text x="28.6" y="149" transform="rotate(-90 28.6 149)">C411</text>
<text x="31.2" y="148.2" transform="rotate(-90 31.2 148.2)">0.22UF</text>
<text x="32.8" y="148.2" transform="rotate(-90 32.8 148.2)">+80% -20%</text>
<text x="37" y="149" transform="rotate(-90 37 149)">C425</text>
<text x="39.5" y="148.2" transform="rotate(-90 39.5 148.2)">0.22UF</text>
<text x="41.1" y="148.2" transform="rotate(-90 41.1 148.2)">+80% -20%</text>
<text x="45.3" y="149" transform="rotate(-90 45.3 149)">C426</text>
<text x="47.8" y="148.2" transform="rotate(-90 47.8 148.2)">0.22UF</text>
<text x="49.4" y="148.2" transform="rotate(-90 49.4 148.2)">+80% -20%</text>
<text x="53.6" y="149" transform="rotate(-90 53.6 149)">C427</text>
<text x="213.7" y="145.6">C635</text>
<text x="220.3" y="145.6">1005</text>
<text x="17.8" y="162.3" transform="rotate(-90 17.8 162.3)">10V</text>
<text x="23.6" y="162.3" transform="rotate(-90 23.6 162.3)">1005</text>
<text x="26.2" y="162.3" transform="rotate(-90 26.2 162.3)">10V</text>
<text x="32" y="162.3" transform="rotate(-90 32 162.3)">1005</text>
<text x="34.5" y="162.3" transform="rotate(-90 34.5 162.3)">10V</text>
<text x="40.3" y="162.3" transform="rotate(-90 40.3 162.3)">1005</text>
<text x="42.8" y="162.3" transform="rotate(-90 42.8 162.3)">10V</text>
<text x="48.6" y="162.3" transform="rotate(-90 48.6 162.3)">1005</text>
<text x="51.1" y="162.3" transform="rotate(-90 51.1 162.3)">10V</text>
<text x="57" y="162.3" transform="rotate(-90 57 162.3)">1005</text>
<text x="17.8" y="169" transform="rotate(-90 17.8 169)">0.22UF</text>
<text x="19.5" y="169" transform="rotate(-90 19.5 169)">+80% -20%</text>
<text x="23.6" y="168.1" transform="rotate(-90 23.6 168.1)">C66</text>
<text x="26.2" y="169" transform="rotate(-90 26.2 169)">0.22UF</text>
<text x="27.8" y="169" transform="rotate(-90 27.8 169)">+80% -20%</text>
<text x="32" y="169" transform="rotate(-90 32 169)">C430</text>
<text x="34.5" y="169" transform="rotate(-90 34.5 169)">0.22UF</text>
<text x="36.2" y="169" transform="rotate(-90 36.2 169)">+80% -20%</text>
<text x="40.3" y="169" transform="rotate(-90 40.3 169)">C432</text>
<text x="42.8" y="169" transform="rotate(-90 42.8 169)">0.22UF</text>
<text x="44.5" y="169" transform="rotate(-90 44.5 169)">+80% -20%</text>
<text x="48.6" y="169" transform="rotate(-90 48.6 169)">C436</text>
<text x="51.1" y="169" transform="rotate(-90 51.1 169)">0.22UF</text>
<text x="52.8" y="169" transform="rotate(-90 52.8 169)">+80% -20%</text>
<text x="57" y="169" transform="rotate(-90 57 169)">C437</text>
</g>
<g font-size="1.3">
<text x="207.5" y="191.3">IBM</text>
<text x="208.3" y="190.2">THIS</text>
<text x="211.3" y="191.3">ITS</text>
<text x="212.9" y="190.2">DOCUMENT</text>
<text x="215.1" y="191.3">USE IS AUTHORIZED ONLY</text>
<text x="220.5" y="190.2">IS</text>
<text x="223.5" y="190.2">THE PROPERTY</text>
<text x="233.4" y="191.3">FOR</text>
<text x="234.2" y="190.2">OF</text>
<text x="207.5" y="192.5">RESPONDING TO A REQUEST FOR QUOTATION</text>
<text x="207.5" y="193.7">OR</text>
<text x="207.5" y="194.9">IBM.</text>
<text x="207.5" y="196.1">TO THE IBM PURCHASING DEPARTMENT.</text>
<text x="210.6" y="193.7">FOR</text>
<text x="212.9" y="194.9">ALL QUESTIONS MUST BE REFERRED</text>
<text x="214.4" y="193.7">THE PERFORMANCE OF WORK</text>
<text x="233.4" y="193.7">FOR</text>
</g>
<g font-size="1.1">
<text x="63.2" y="35.9">BI</text>
<text x="71.5" y="30.9">BI</text>
<text x="184.7" y="30.9">BI</text>
<text x="37.9" y="57.6">IN</text>
<text x="37.9" y="55.9">IN</text>
<text x="37.9" y="105.9">IN</text>
<text x="218.1" y="105.9">IN</text>
<text x="46.2" y="109.2">IN</text>
<text x="209.8" y="109.3">IN</text>
<text x="37.9" y="125.9">IN</text>
<text x="37.9" y="124.3">IN</text>
<text x="218.1" y="124.3">IN</text>
<text x="218.1" y="126">IN</text>
<text x="218.1" y="122.6">IN</text>
<text x="37.9" y="127.6">IN</text>
<text x="218.1" y="127.6">IN</text>
<text x="218.1" y="159.3">IN</text>
<text x="218.1" y="157.6">IN</text>
<text x="71.3" y="189.2">IN</text>
<text x="71.5" y="187.6">BI</text>
</g>
</svg>
